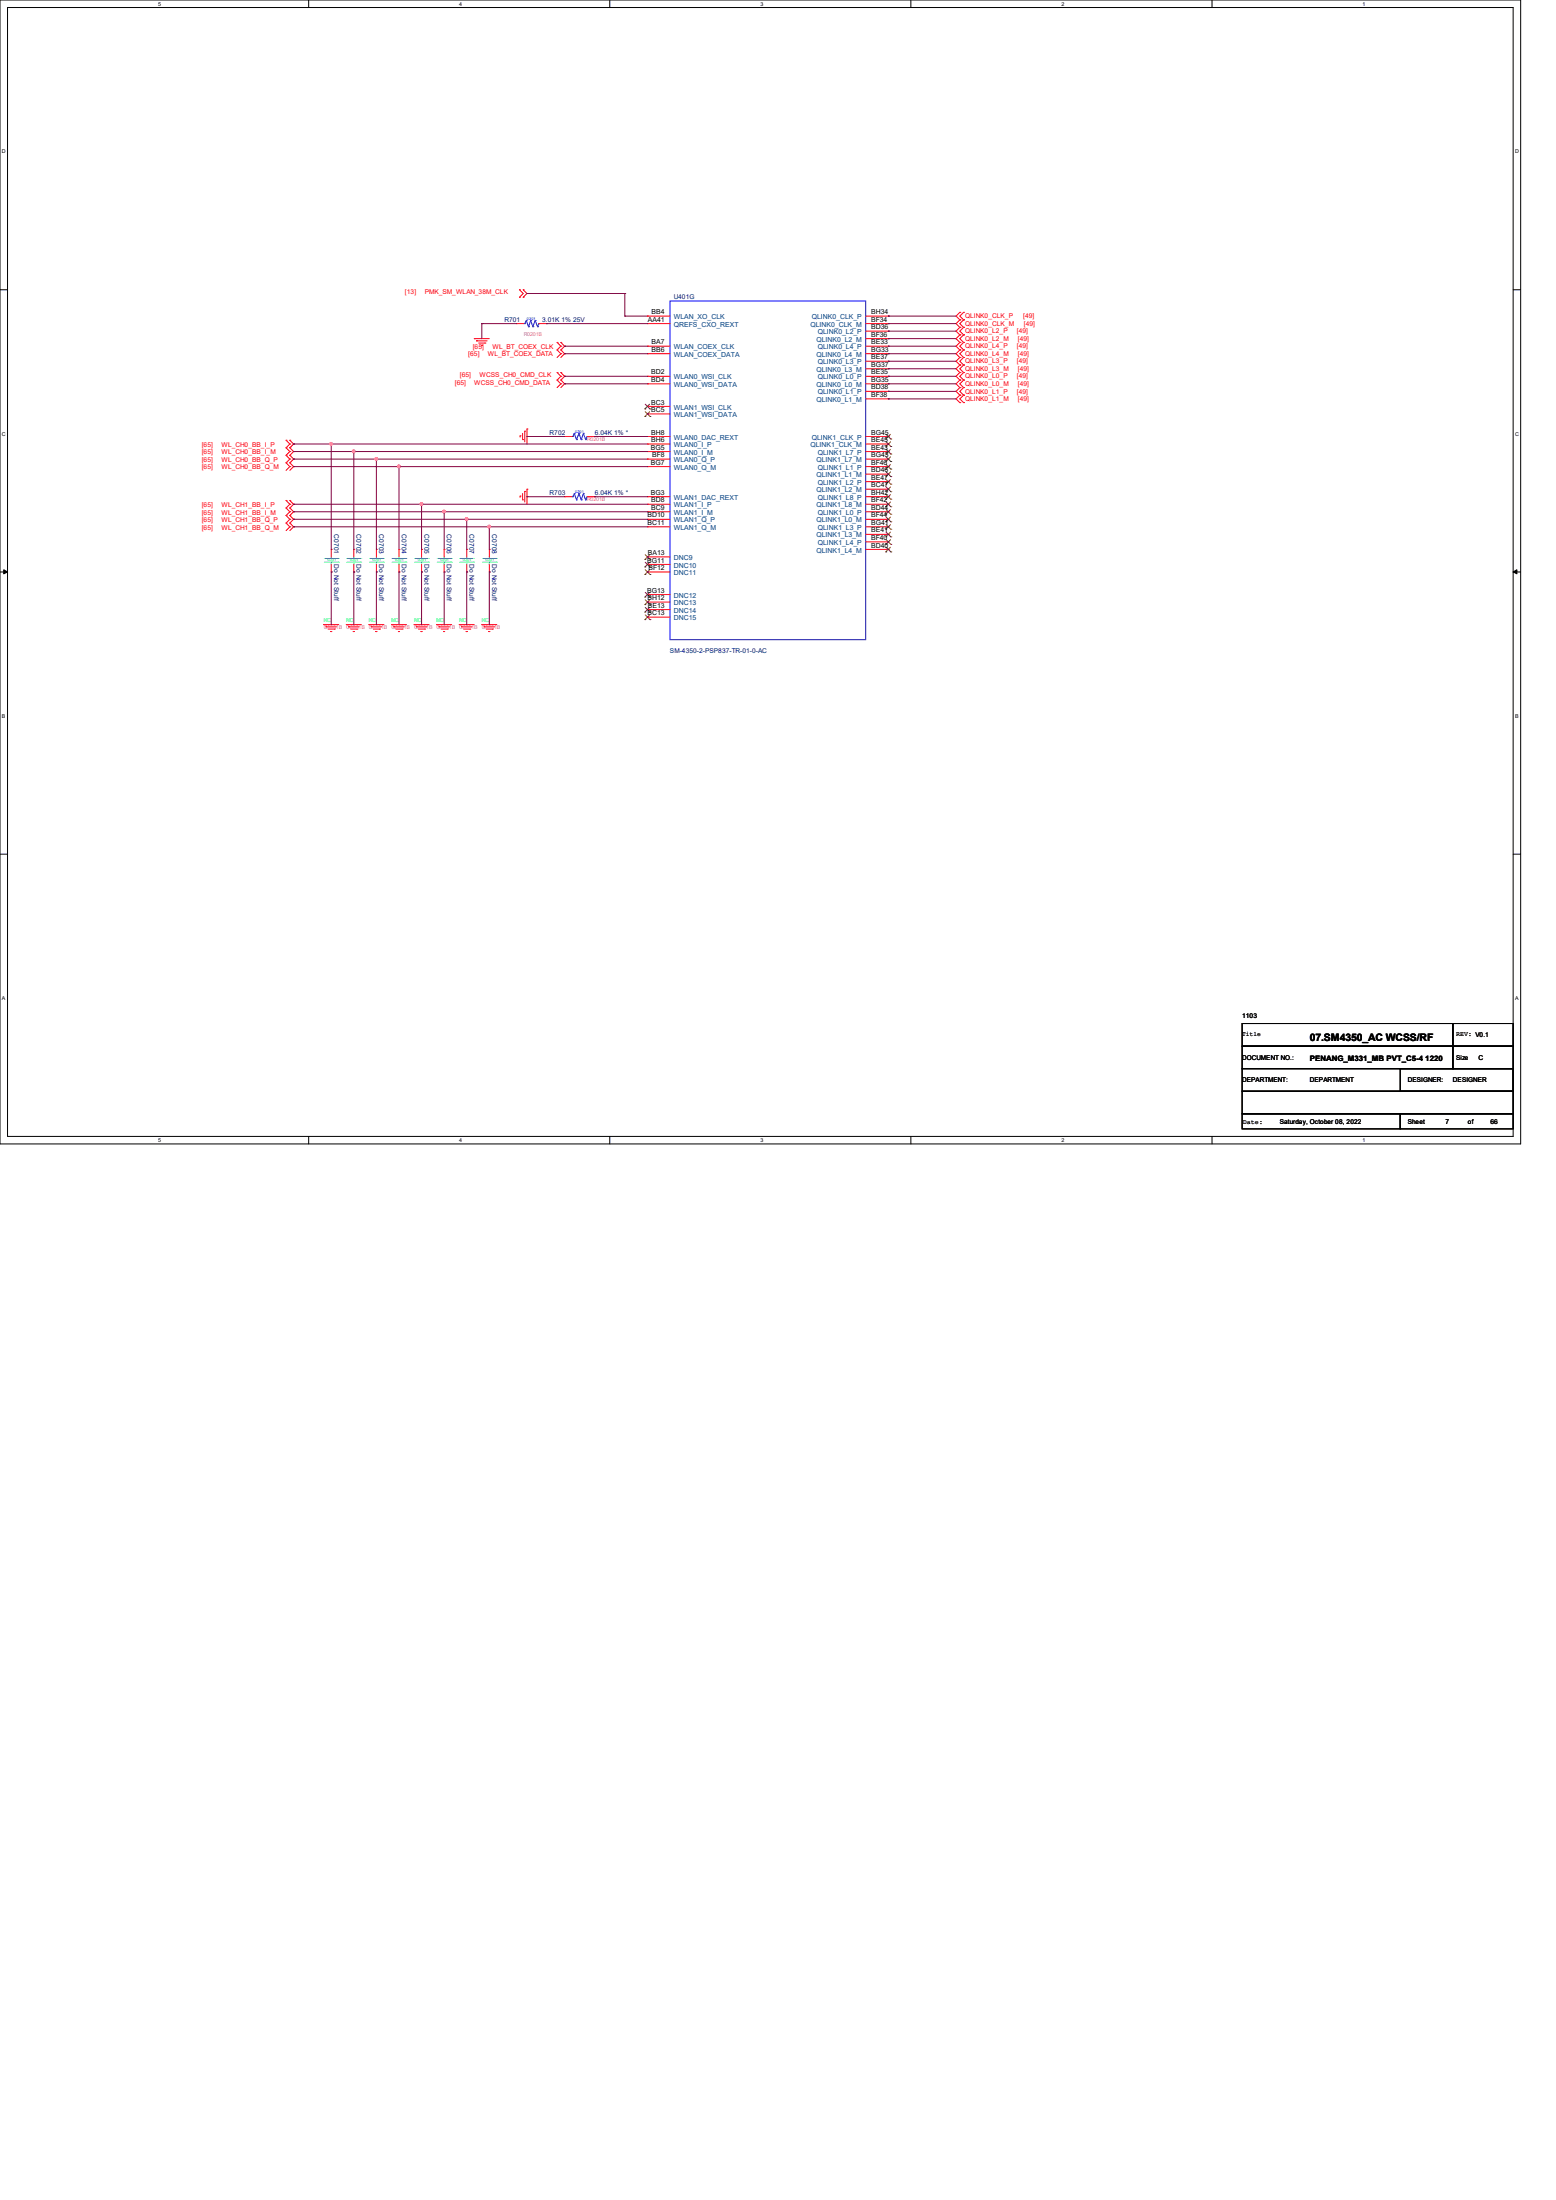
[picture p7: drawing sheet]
<svg xmlns="http://www.w3.org/2000/svg" width="210mm" height="297mm" viewBox="0 0 210 297" stroke-linecap="round" stroke-linejoin="round" font-family="sans-serif">
<g fill="none" stroke="#000" stroke-width=".13">
<path d="M0 0h205.2v154.4h-205.2zM1 1h203.2v152.4h-203.2zM41.7 0v1M82.3 0v1M122.9 0v1M163.6 0v1M0 39.1h1M204.2 39.1h1M0 77.2h1M.5 76.9l.5 .3-.5 .3zM204.2 77.2l.5-.3v.6zM204.2 77.2h1"/>
<path d="M0 115.3h1M204.2 115.3h1M167.6 138.2h28.5v3h-28.5zM196.1 138.2h8.1v3h-8.1zM41.7 153.4v1M82.3 153.4v1M122.9 153.4v1M163.6 153.4v1M167.6 150.4h21.4v2h-21.4zM167.6 147.3h36.6v3.1h-36.6zM167.6 144.3h36.6v3h-36.6zM167.6 141.2h28.5v3.1h-28.5z"/>
<path d="M189 150.4h15.2v2h-15.2zM189 144.3h15.2v3h-15.2zM196.1 141.2h8.1v3.1h-8.1z"/>
</g>
<path d="M.5 76.9l.5 .3-.5 .3zM204.2 77.2l.5-.3v.6z" fill="#000"/>
<g fill="none" stroke="#f00" stroke-width=".13">
<path d="M70.1 39.1h.1M70.1 39.1l.5 .5-.5 .5M70.6 39.1h.1M70.6 39.1l.5 .5-.5 .5M38.6 59.4l.5 .5M38.6 59.4h.1M39.1 59.9h.1M39.1 59.4h.1M39.1 59.4l.5 .5M39.1 59.9l-.5 .6M39.6 59.9l-.5 .6M39.6 59.9h.1"/>
<path d="M64 45.7h2M64 45.7h.1M64.3 46h.1M64.3 46h1.4M64.6 46.3h.8M64.9 46.7h.2M64.9 46.7h.1M65.4 46.3h.1M69.7 43.7h1M69.7 43.7h.1M70.1 40.1h.1M70.2 58.8h.1"/>
<path d="M70.2 58.8v.2M70.5 59.4h.1M70.5 58.5v.9M70.6 40.1h.1M70.8 58.2h.1M70.8 58.2v1.4M71.1 57.9h.1M71.1 57.9v2M72.7 43.7h1M73.7 43.7h.1M75.2 46.2h.1M75.2 47.2h.1"/>
<path d="M75.2 50.3h.1M75.2 51.3h.1M75.2 46.2l.5 .5M75.2 47.2l.5 .6M75.2 50.3l.5 .5M75.2 51.3l.5 .5M75.7 46.7l-.5 .5M75.7 47.8l-.5 .5M75.7 50.8l-.5 .5M75.7 51.8l-.5 .5M75.7 46.7h.1M75.7 46.2h.1"/>
<path d="M75.7 47.8h.1M75.7 47.2h.1M75.7 50.8h.1M75.7 50.3h.1M75.7 51.8h.1M75.7 51.3h.1M75.7 46.2l.5 .5M75.7 47.2l.5 .6M75.7 50.3l.5 .5M75.7 51.3l.5 .5M76.2 46.7l-.5 .5M76.2 47.8l-.5 .5"/>
<path d="M76.2 50.8l-.5 .5M76.2 51.8l-.5 .5M76.2 46.7h.1M76.2 47.8h.1M76.2 50.8h.1M76.2 51.8h.1M76.2 58.9h.1M76.2 58.9h1M79.2 58.9h1.1M80.3 58.9h.1M87.4 42.7h.1M87.4 43.7h.1"/>
<path d="M87.4 46.7h.1M87.4 47.8h.1M87.4 50.8h.1M87.4 51.8h.1M87.4 54.9h.1M87.4 55.9h.1M87.4 58.9h.1M87.4 59.9h.1M87.4 58.9h3M87.4 43.7h3M87.4 42.7h3M87.4 46.7h3"/>
<path d="M87.4 47.8h3M87.4 50.8h3M87.4 51.8h3M87.4 54.9h3M87.4 55.9h3M87.4 59.9h3M116.8 45.7h3.1M116.8 58.9h3.1M116.8 43.7h3.1M116.8 42.7h3.1M116.8 46.7h3.1M116.8 47.8h3.1"/>
<path d="M116.8 50.8h3.1M116.8 51.8h3.1M116.8 59.9h3.1M116.8 44.7h3.1M116.8 48.8h3.1M116.8 49.8h3.1M116.8 52.8h3.1M116.8 53.8h3.1M119.9 42.7h.1M119.9 43.7h.1M119.9 44.7h.1M119.9 45.7h.1"/>
<path d="M119.9 46.7h.1M119.9 47.8h.1M119.9 48.8h.1M119.9 49.8h.1M119.9 50.8h.1M119.9 51.8h.1M119.9 52.8h.1M119.9 53.8h.1M119.9 58.9h.1M119.9 59.9h.1M129.5 42.2l-.5 .5 .5 .5M129.5 43.2l-.5 .5 .5 .5"/>
<path d="M129.5 44.2l-.5 .5 .5 .5M129.5 45.2l-.5 .5 .5 .5M129.5 46.2l-.5 .5 .5 .5M129.5 47.2l-.5 .6 .5 .5M129.5 48.3l-.5 .5 .5 .5M129.5 49.3l-.5 .5 .5 .5M129.5 50.3l-.5 .5 .5 .5M129.5 51.3l-.5 .5 .5 .5M129.5 52.3l-.5 .5 .5 .5M129.5 53.3l-.5 .5 .5 .6M129.5 42.2h.1M129.5 43.2h.1"/>
<path d="M129.5 44.2h.1M129.5 45.2h.1M129.5 46.2h.1M129.5 47.2h.1M129.5 48.3h.1M129.5 49.3h.1M129.5 50.3h.1M129.5 51.3h.1M129.5 52.3h.1M129.5 53.3h.1M129.5 54.4h.1M130 42.2l-.5 .5 .5 .5"/>
<path d="M130 43.2l-.5 .5 .5 .5M130 44.2l-.5 .5 .5 .5M130 45.2l-.5 .5 .5 .5M130 46.2l-.5 .5 .5 .5M130 47.2l-.5 .6 .5 .5M130 48.3l-.5 .5 .5 .5M130 49.3l-.5 .5 .5 .5M130 50.3l-.5 .5 .5 .5M130 51.3l-.5 .5 .5 .5M130 52.3l-.5 .5 .5 .5M130 53.3l-.5 .5 .5 .6M130 43.2h.1"/>
<path d="M130 42.2h.1M130 44.2h.1M130 45.2h.1M130 46.2h.1M130 47.2h.1M130 48.3h.1M130 49.3h.1M130 50.3h.1M130 51.3h.1M130 52.3h.1M130 53.3h.1M130 54.4h.1"/>
<path d="M38.6 60.5l.5 .5M38.6 61.5l.5 .5M38.6 62.5l.5 .5M38.6 67.6l.5 .5M38.6 68.6l.5 .5M38.6 69.6l.5 .5M38.6 70.6l.5 .5M38.6 60.5h.1M38.6 61.5h.1M38.6 62.5h.1M38.6 67.6h.1M38.6 68.6h.1"/>
<path d="M38.6 69.6h.1M38.6 70.6h.1M39.1 61h.1M39.1 60.5h.1M39.1 62h.1M39.1 61.5h.1M39.1 63h.1M39.1 62.5h.1M39.1 68.1h.1M39.1 67.6h.1M39.1 69.1h.1M39.1 68.6h.1"/>
<path d="M39.1 70.1h.1M39.1 69.6h.1M39.1 71.1h.1M39.1 70.6h.1M39.1 60.5l.5 .5M39.1 61.5l.5 .5M39.1 62.5l.5 .5M39.1 67.6l.5 .5M39.1 68.6l.5 .5M39.1 69.6l.5 .5M39.1 70.6l.5 .5M39.1 71.1l-.5 .5"/>
<path d="M39.1 61l-.5 .5M39.1 62l-.5 .5M39.1 63l-.5 .5M39.1 68.1l-.5 .5M39.1 69.1l-.5 .5M39.1 70.1l-.5 .5M39.6 71.1l-.5 .5M39.6 61l-.5 .5M39.6 62l-.5 .5M39.6 63l-.5 .5M39.6 68.1l-.5 .5M39.6 69.1l-.5 .5"/>
<path d="M39.6 70.1l-.5 .5M39.6 61h.1M39.6 62h.1M39.6 63h.1M39.6 68.1h.1M39.6 69.1h.1M39.6 70.1h.1M39.6 71.1h.1M44.7 74.2h.1M44.7 77.2h.1M44.7 74.2v1M44.7 76.2v1"/>
<path d="M47.8 74.2h.1M47.8 77.2h.1M47.8 74.2v1M47.8 76.2v1M50.8 74.2h.1M50.8 77.2h.1M50.8 74.2v1M50.8 76.2v1M53.8 74.2h.1M53.8 77.2h.1M53.8 74.2v1M53.8 76.2v1"/>
<path d="M56.9 74.2h.1M56.9 77.2h.1M56.9 74.2v1M56.9 76.2v1M59.9 74.2h.1M59.9 77.2h.1M59.9 74.2v1M59.9 76.2v1M63 74.2h.1M63 77.2h.1M63 74.2v1M63 76.2v1"/>
<path d="M66 74.2h.1M66 77.2h.1M66 74.2v1M66 76.2v1M70.2 67h.1M70.2 67v.1M70.5 67.5h.1M70.5 66.6v.9M70.8 66.3h.1M70.8 66.3v1.5M71.1 66h.1M71.1 66v2.1"/>
<path d="M76.2 67.1h.1M76.2 67.1h1M79.2 67.1h1.1M80.3 67.1h.1M87.4 61h.1M87.4 62h.1M87.4 63h.1M87.4 67.1h.1M87.4 68.1h.1M87.4 69.1h.1M87.4 70.1h.1M87.4 71.1h.1"/>
<path d="M87.4 75.2h.1M87.4 76.2h.1M87.4 77.2h.1M87.4 67.1h3M87.4 61h3M87.4 62h3M87.4 63h3M87.4 68.1h3M87.4 69.1h3M87.4 70.1h3M87.4 71.1h3M87.4 75.2h3"/>
<path d="M87.4 76.2h3M87.4 77.2h3M116.8 67.1h3.1M116.8 61h3.1M116.8 62h3.1M116.8 63h3.1M116.8 68.1h3.1M116.8 69.1h3.1M116.8 70.1h3.1M116.8 71.1h3.1M116.8 64h3.1M116.8 65h3.1"/>
<path d="M116.8 66h3.1M116.8 72.1h3.1M116.8 73.2h3.1M116.8 74.2h3.1M119.9 61h.1M119.9 62h.1M119.9 63h.1M119.9 64h.1M119.9 65h.1M119.9 66h.1M119.9 67.1h.1M119.9 68.1h.1"/>
<path d="M119.9 69.1h.1M119.9 70.1h.1M119.9 71.1h.1M119.9 72.1h.1M119.9 73.2h.1M119.9 74.2h.1M43.7 84.3h.1M43.7 84.3h2M44 84.6h1.4M44 84.6h.1M44.3 84.9h.8M44.6 85.3h.2"/>
<path d="M44.6 85.3h.1M45.1 84.9h.1M46.7 84.3h.1M46.7 84.3h2.1M47 84.6h1.5M47 84.6h.1M47.3 84.9h.9M47.7 85.3h.1M48.2 84.9h.1M49.8 84.3h.1M49.8 84.3h2M50.1 84.6h1.4"/>
<path d="M50.1 84.6h.1M50.4 84.9h.8M50.7 85.3h.1M50.7 85.3h.2M51.2 84.9h.1M52.8 84.3h.1M52.8 84.3h2.1M53.1 84.6h1.5M53.1 84.6h.1M53.4 84.9h.9M53.8 85.3h.1M54.3 84.9h.1"/>
<path d="M55.9 84.3h.1M55.9 84.3h2M56.2 84.6h.1M56.2 84.6h1.4M56.5 84.9h.8M56.8 85.3h.1M56.8 85.3h.2M57.3 84.9h.1M58.9 84.3h.1M58.9 84.3h2.1M59.2 84.6h.1M59.2 84.6h1.5"/>
<path d="M59.5 84.9h.9M59.9 85.3h.1M60.4 84.9h.1M62 84.3h.1M62 84.3h2M62.3 84.6h.1M62.3 84.6h1.4M62.6 84.9h.8M62.9 85.3h.2M62.9 85.3h.1M63.4 84.9h.1M65 84.3h2.1"/>
<path d="M65 84.3h.1M65.3 84.6h.1M65.3 84.6h1.5M65.6 84.9h.9M66 85.3h.1M66.5 84.9h.1M87.4 80.3h.1M87.4 81.3h.1M87.4 82.3h.1M87.4 83.3h.1M87.4 80.3h3M87.4 81.3h3"/>
<path d="M87.4 82.3h3M87.4 83.3h3"/>
</g>
<g fill="none" stroke="#00ff80" stroke-width=".13">
<path d="M43.8 75.9h1.8M43.8 75.4h1.8M44.7 75.4h.1M44.7 75.9h.1M44.7 75.2v.2M44.7 75.9v.3M45.6 75.9h.1M45.6 75.4h.1M46.8 75.9h1.9M46.8 75.4h1.9M47.8 75.4h.1M47.8 75.9h.1"/>
<path d="M47.8 75.2v.2M47.8 75.9v.3M48.7 75.9h.1M48.7 75.4h.1M49.9 75.9h1.8M49.9 75.4h1.8M50.8 75.4h.1M50.8 75.9h.1M50.8 75.2v.2M50.8 75.9v.3M51.7 75.9h.1M51.7 75.4h.1"/>
<path d="M52.9 75.9h1.9M52.9 75.4h1.9M53.8 75.4h.1M53.8 75.9h.1M53.8 75.2v.2M53.8 75.9v.3M54.8 75.9h.1M54.8 75.4h.1M56 75.9h1.8M56 75.4h1.8M56.9 75.4h.1M56.9 75.9h.1"/>
<path d="M56.9 75.2v.2M56.9 75.9v.3M57.8 75.9h.1M57.8 75.4h.1M59 75.9h1.9M59 75.4h1.9M59.9 75.4h.1M59.9 75.9h.1M59.9 75.2v.2M59.9 75.9v.3M60.9 75.9h.1M60.9 75.4h.1"/>
<path d="M62.1 75.9h1.8M62.1 75.4h1.8M63 75.4h.1M63 75.9h.1M63 75.2v.2M63 75.9v.3M63.9 75.9h.1M63.9 75.4h.1M65.1 75.9h1.9M65.1 75.4h1.9M66 75.4h.1M66 75.9h.1"/>
<path d="M66 75.2v.2M66 75.9v.3M67 75.9h.1M67 75.4h.1"/>
</g>
<g fill="none" stroke="#00f" stroke-width=".13">
<path d="M70.7 43.7h.1M70.8 43.7h.1M71 43.3l-.2 .4M71 43.3h.1M71 43.3l.3 .8M71.3 44.1h.1M71.6 43.3h.1M71.6 43.3l.3 .8M71.6 43.3l-.3 .8M71.9 44.1h.1M72.2 43.3h.1M72.2 43.3l.4 .8"/>
<path d="M72.2 43.3l-.3 .8M72.6 44.1h.1M72.7 43.7l-.1 .4M72.7 43.7h.1M77.2 58.9h.1M77.3 58.9h.1M77.5 58.5l-.2 .4M77.5 58.5h.1M77.5 58.5l.3 .9M77.8 59.4h.1M78.1 58.5l-.3 .9M78.1 58.5h.1"/>
<path d="M78.1 58.5l.3 .9M78.4 59.4h.1M78.7 58.5h.1M78.7 58.5l.3 .9M78.7 58.5l-.3 .9M79 59.4h.1M79.2 58.9l-.2 .5M79.2 58.9h.1M90.4 40.6h26.4v45.8h-26.4zM77.2 67.1h.1M77.3 67.1h.1M77.5 66.6l-.2 .5"/>
<path d="M77.5 66.6h.1M77.5 66.6l.3 .9M77.8 67.5h.1M78.1 66.6l-.3 .9M78.1 66.6h.1M78.1 66.6l.3 .9M78.4 67.5h.1M78.7 66.6h.1M78.7 66.6l.3 .9M78.7 66.6l-.3 .9M79 67.5h.1M79.2 67.1l-.2 .4"/>
<path d="M79.2 67.1h.1"/>
</g>
<g fill="none" stroke="#804000" stroke-width=".13">
<path d="M87 55.2h.1M87 56.2h.1M87.1 54.6l.6 .6M87.1 55.6l.6 .6M87.7 54.6l-.7 .6M87.7 55.6l-.7 .6M87.7 55.2h.1M87.7 56.2h.1M119.5 59.3h.1M119.6 58.6l.6 .7M119.6 59.6l.6 .7M120.2 58.6l-.7 .7"/>
<path d="M120.2 59.6l-.7 .7M120.2 59.3h.1M87 75.5h.1M87 76.5h.1M87 77.6h.1M87.1 74.9l.6 .6M87.1 75.9l.6 .6M87.1 76.9l.6 .7M87.1 80l.6 .6M87.7 74.9l-.7 .6M87.7 75.9l-.7 .6M87.7 76.9l-.7 .7"/>
<path d="M87.7 80l-.7 .6M87.7 75.5h.1M87.7 76.5h.1M87.7 77.6h.1M119.5 60.3h.1M119.5 61.3h.1M119.5 62.3h.1M119.5 63.3h.1M119.5 64.3h.1M119.5 65.4h.1M119.5 66.4h.1M119.5 67.4h.1"/>
<path d="M119.5 68.4h.1M119.5 69.4h.1M119.5 70.4h.1M119.5 71.5h.1M119.5 72.5h.1M119.5 73.5h.1M119.5 74.5h.1M119.6 60.7l.6 .6M119.6 61.7l.6 .6M119.6 62.7l.6 .6M119.6 63.7l.6 .6M119.6 64.7l.6 .7"/>
<path d="M119.6 65.7l.6 .7M119.6 66.8l.6 .6M119.6 67.8l.6 .6M119.6 68.8l.6 .6M119.6 69.8l.6 .6M119.6 70.8l.6 .7M119.6 71.8l.6 .7M119.6 72.9l.6 .6M119.6 73.9l.6 .6M120.2 60.7l-.7 .6M120.2 61.7l-.7 .6M120.2 62.7l-.7 .6"/>
<path d="M120.2 63.7l-.7 .6M120.2 64.7l-.7 .7M120.2 65.7l-.7 .7M120.2 66.8l-.7 .6M120.2 67.8l-.7 .6M120.2 68.8l-.7 .6M120.2 69.8l-.7 .6M120.2 70.8l-.7 .7M120.2 71.8l-.7 .7M120.2 72.9l-.7 .6M120.2 73.9l-.7 .6M120.2 60.3h.1"/>
<path d="M120.2 61.3h.1M120.2 62.3h.1M120.2 63.3h.1M120.2 64.3h.1M120.2 65.4h.1M120.2 66.4h.1M120.2 67.4h.1M120.2 68.4h.1M120.2 69.4h.1M120.2 70.4h.1M120.2 71.5h.1M120.2 72.5h.1"/>
<path d="M120.2 73.5h.1M120.2 74.5h.1M87 80.6h.1M87 81.6h.1M87 82.6h.1M87 83.7h.1M87.1 81l.6 .6M87.1 82l.6 .6M87.1 83l.6 .7M87.7 81l-.7 .6M87.7 82l-.7 .6M87.7 83l-.7 .7"/>
<path d="M87.7 80.6h.1M87.7 81.6h.1M87.7 82.6h.1M87.7 83.7h.1"/>
</g>
<g fill="none" stroke="#800040" stroke-width=".13">
<path d="M71.1 39.6h13.2M71.1 39.6h.1M39.6 59.9h.1M39.6 59.9h5.1M65 43.7h4.7M65 43.7h.1M65 43.7v2M71.1 58.9h5.1M71.1 58.9h.1M73.7 43.7h.1M73.7 43.7h13.7M80.3 58.9h7.1"/>
<path d="M80.3 58.9h.1M39.6 61h.1M39.6 62h.1M39.6 63h.1M39.6 61h8.2M39.6 62h11.2M39.6 63h14.2M71.1 67.1h5.1M71.1 67.1h.1M80.3 67.1h7.1M80.3 67.1h.1"/>
</g>
<circle cx="53.8" cy="63" r=".19" fill="#f0f"/>
<circle cx="53.8" cy="63" r=".19" fill="none" stroke="#f0f" stroke-width=".13"/>
<path d="M39.6 68.1h.1M39.6 68.1h17.3" fill="none" stroke="#800040" stroke-width=".13"/>
<circle cx="56.9" cy="68.1" r=".19" fill="#f0f"/>
<circle cx="56.9" cy="68.1" r=".19" fill="none" stroke="#f0f" stroke-width=".13"/>
<path d="M39.6 69.1h.1M39.6 69.1h20.3" fill="none" stroke="#800040" stroke-width=".13"/>
<circle cx="59.9" cy="69.1" r=".19" fill="#f0f"/>
<circle cx="59.9" cy="69.1" r=".19" fill="none" stroke="#f0f" stroke-width=".13"/>
<path d="M39.6 70.1h.1M39.6 70.1h23.4" fill="none" stroke="#800040" stroke-width=".13"/>
<circle cx="63" cy="70.1" r=".19" fill="#f0f"/>
<circle cx="63" cy="70.1" r=".19" fill="none" stroke="#f0f" stroke-width=".13"/>
<path d="M39.6 71.1h.1M39.6 71.1h26.4" fill="none" stroke="#800040" stroke-width=".13"/>
<circle cx="66" cy="71.1" r=".19" fill="#f0f"/>
<circle cx="66" cy="71.1" r=".19" fill="none" stroke="#f0f" stroke-width=".13"/>
<g fill="none" stroke="#800040" stroke-width=".13">
<path d="M44.7 59.9h42.7M44.7 59.9h.1M44.7 59.9v14.3M76.2 46.7h11.2M76.2 47.8h11.2M76.2 50.8h11.2M76.2 51.8h11.2M76.2 46.7h.1M76.2 47.8h.1M76.2 50.8h.1M76.2 51.8h.1M119.9 42.7h.1"/>
<path d="M119.9 43.7h.1M119.9 44.7h.1M119.9 45.7h.1M119.9 46.7h.1M119.9 47.8h.1M119.9 48.8h.1M119.9 49.8h.1M119.9 50.8h.1M119.9 51.8h.1M119.9 52.8h.1M119.9 53.8h.1M119.9 46.7h9.1"/>
<path d="M119.9 47.8h9.1M119.9 50.8h9.1M119.9 51.8h9.1M119.9 42.7h9.1M119.9 43.7h9.1M119.9 44.7h9.1M119.9 45.7h9.1M119.9 48.8h9.1M119.9 49.8h9.1M119.9 52.8h9.1M119.9 53.8h9.1M44.7 77.2h.1"/>
<path d="M44.7 77.2v7.1"/>
</g>
<circle cx="44.7" cy="59.9" r=".19" fill="#f0f"/>
<circle cx="44.7" cy="59.9" r=".19" fill="none" stroke="#f0f" stroke-width=".13"/>
<path d="M47.8 61h39.6M47.8 61h.1M47.8 77.2h.1M47.8 61v13.2M47.8 77.2v7.1" fill="none" stroke="#800040" stroke-width=".13"/>
<circle cx="47.7" cy="60.9" r=".19" fill="#f0f"/>
<circle cx="47.7" cy="60.9" r=".19" fill="none" stroke="#f0f" stroke-width=".13"/>
<path d="M50.8 62h36.6M50.8 62h.1M50.8 77.2h.1M50.8 62v12.2M50.8 77.2v7.1" fill="none" stroke="#800040" stroke-width=".13"/>
<circle cx="50.8" cy="62" r=".19" fill="#f0f"/>
<circle cx="50.8" cy="62" r=".19" fill="none" stroke="#f0f" stroke-width=".13"/>
<g fill="none" stroke="#800040" stroke-width=".13">
<path d="M84.3 39.6h.1M84.3 39.6v3.1M84.3 42.7h3.1M84.3 42.7h.1M53.8 63h33.6M53.8 63h.1M53.8 77.2h.1M53.8 63v11.2M53.8 77.2v7.1M56.9 68.1h30.5M56.9 68.1h.1M56.9 77.2h.1"/>
<path d="M56.9 68.1v6.1M56.9 77.2v7.1M59.9 69.1h27.5M59.9 69.1h.1M59.9 77.2h.1M59.9 69.1v5.1M59.9 77.2v7.1M63 70.1h24.4M63 70.1h.1M63 77.2h.1M63 70.1v4.1M63 77.2v7.1"/>
<path d="M66 71.1h21.4M66 71.1h.1M66 77.2h.1M66 71.1v3.1M66 77.2v7.1"/>
</g>
<circle cx="53.8" cy="63" r=".19" fill="#f0f"/>
<circle cx="53.8" cy="63" r=".19" fill="none" stroke="#f0f" stroke-width=".13"/>
<circle cx="56.9" cy="68.1" r=".19" fill="#f0f"/>
<circle cx="56.9" cy="68.1" r=".19" fill="none" stroke="#f0f" stroke-width=".13"/>
<circle cx="59.9" cy="69.1" r=".19" fill="#f0f"/>
<circle cx="59.9" cy="69.1" r=".19" fill="none" stroke="#f0f" stroke-width=".13"/>
<circle cx="63" cy="70.1" r=".19" fill="#f0f"/>
<circle cx="63" cy="70.1" r=".19" fill="none" stroke="#f0f" stroke-width=".13"/>
<circle cx="66" cy="71.1" r=".19" fill="#f0f"/>
<circle cx="66" cy="71.1" r=".19" fill="none" stroke="#f0f" stroke-width=".13"/>
<circle cx="44.7" cy="59.9" r=".19" fill="#f0f"/>
<circle cx="44.7" cy="59.9" r=".19" fill="none" stroke="#f0f" stroke-width=".13"/>
<circle cx="47.7" cy="60.9" r=".19" fill="#f0f"/>
<circle cx="47.7" cy="60.9" r=".19" fill="none" stroke="#f0f" stroke-width=".13"/>
<circle cx="50.8" cy="62" r=".19" fill="#f0f"/>
<circle cx="50.8" cy="62" r=".19" fill="none" stroke="#f0f" stroke-width=".13"/>
<text font-size="1.4" x="176.8" y="140.5">07.SM4350_AC WCSS/RF</text>
<text font-size="1" x="176.8" y="143.2">PENANG_M331_MB PVT_C5-4 1220</text>
<g font-size=".9" fill="#f00">
<text x="54.7" y="39.7">[13]</text>
<text x="57.3" y="39.7">PMK_SM_WLAN_38M_CLK</text>
<text x="63.8" y="47.1">[65]</text>
<text x="66.5" y="47.1">WL_BT_COEX_CLK</text>
<text x="130.3" y="43">QLINK0_CLK_P</text>
<text x="130.3" y="44">QLINK0_CLK_M</text>
<text x="130.3" y="45">QLINK0_L2_P</text>
<text x="130.3" y="46">QLINK0_L2_M</text>
<text x="130.3" y="47">QLINK0_L4_P</text>
<text x="137.2" y="45">[49]</text>
<text x="137.2" y="47">[49]</text>
<text x="137.4" y="46">[49]</text>
<text x="138.1" y="43">[49]</text>
<text x="138.2" y="44">[49]</text>
<text x="61.4" y="52">[65]</text>
<text x="62.1" y="50.9">[65]</text>
<text x="63.2" y="48">[65]</text>
<text x="64" y="52">WCSS_CH0_CMD_DATA</text>
<text x="64.7" y="50.9">WCSS_CH0_CMD_CLK</text>
<text x="65.8" y="48">WL_BT_COEX_DATA</text>
<text x="130.3" y="48">QLINK0_L4_M</text>
<text x="130.3" y="49.1">QLINK0_L3_P</text>
<text x="130.3" y="50.1">QLINK0_L3_M</text>
<text x="130.3" y="51.1">QLINK0_L0_P</text>
<text x="130.3" y="52.1">QLINK0_L0_M</text>
<text x="130.3" y="53.1">QLINK0_L1_P</text>
<text x="137.2" y="49.1">[49]</text>
<text x="137.2" y="51.1">[49]</text>
<text x="137.2" y="53.1">[49]</text>
<text x="137.4" y="48">[49]</text>
<text x="137.4" y="50.1">[49]</text>
<text x="137.4" y="52.1">[49]</text>
<text x="130.3" y="54.1">QLINK0_L1_M</text>
<text x="137.4" y="54.1">[49]</text>
<text x="27.2" y="60.3">[65]</text>
<text x="27.2" y="61.3">[65]</text>
<text x="27.2" y="62.4">[65]</text>
<text x="27.2" y="63.4">[65]</text>
<text x="29.9" y="60.3">WL_CH0_BB_I_P</text>
<text x="29.9" y="61.3">WL_CH0_BB_I_M</text>
<text x="29.9" y="62.4">WL_CH0_BB_Q_P</text>
<text x="29.9" y="63.4">WL_CH0_BB_Q_M</text>
<text x="27.2" y="68.5">[65]</text>
<text x="27.2" y="69.5">[65]</text>
<text x="27.2" y="70.5">[65]</text>
<text x="27.2" y="71.5">[65]</text>
<text x="29.9" y="68.5">WL_CH1_BB_I_P</text>
<text x="29.9" y="69.5">WL_CH1_BB_I_M</text>
<text x="29.9" y="70.5">WL_CH1_BB_Q_P</text>
<text x="29.9" y="71.5">WL_CH1_BB_Q_M</text>
</g>
<g font-size=".9" fill="#000080">
<text x="90.9" y="40.4">U401G</text>
<text x="68.1" y="43.5">R701</text>
<text x="73.2" y="43.5">3.01K 1% 25V</text>
<text x="74.2" y="58.7">R702</text>
<text x="80.3" y="58.7">6.04K 1% *</text>
<text x="74.2" y="66.8">R703</text>
<text x="80.3" y="66.8">6.04K 1% *</text>
<text x="45.1" y="72.1" transform="rotate(90 45.1 72.1)">C0701</text>
<text x="45.1" y="76.2" transform="rotate(90 45.1 76.2)">Do Not Stuff</text>
<text x="48.1" y="72.1" transform="rotate(90 48.1 72.1)">C0702</text>
<text x="48.1" y="76.2" transform="rotate(90 48.1 76.2)">Do Not Stuff</text>
<text x="51.2" y="72.1" transform="rotate(90 51.2 72.1)">C0703</text>
<text x="51.2" y="76.2" transform="rotate(90 51.2 76.2)">Do Not Stuff</text>
<text x="54.2" y="72.1" transform="rotate(90 54.2 72.1)">C0704</text>
<text x="54.2" y="76.2" transform="rotate(90 54.2 76.2)">Do Not Stuff</text>
<text x="57.3" y="72.1" transform="rotate(90 57.3 72.1)">C0705</text>
<text x="57.3" y="76.2" transform="rotate(90 57.3 76.2)">Do Not Stuff</text>
<text x="60.3" y="72.1" transform="rotate(90 60.3 72.1)">C0706</text>
<text x="60.3" y="76.2" transform="rotate(90 60.3 76.2)">Do Not Stuff</text>
<text x="63.4" y="72.1" transform="rotate(90 63.4 72.1)">C0707</text>
<text x="63.4" y="76.2" transform="rotate(90 63.4 76.2)">Do Not Stuff</text>
<text x="66.4" y="72.1" transform="rotate(90 66.4 72.1)">C0708</text>
<text x="66.4" y="76.2" transform="rotate(90 66.4 76.2)">Do Not Stuff</text>
<text x="90.4" y="88.2">SM-4350-2-PSP837-TR-01-0-AC</text>
</g>
<g font-size=".9">
<text x="87.4" y="43.4">AA41</text>
<text x="87.9" y="42.4">BB4</text>
<text x="87.9" y="46.5">BA7</text>
<text x="87.9" y="47.5">BB6</text>
<text x="117.6" y="42.4">BH34</text>
<text x="117.6" y="43.4">BF34</text>
<text x="117.6" y="44.5">BD36</text>
<text x="117.6" y="45.5">BF36</text>
<text x="117.6" y="46.5">BE33</text>
<text x="117.6" y="47.5">BG33</text>
<text x="87.9" y="50.5">BD2</text>
<text x="87.9" y="51.6">BD4</text>
<text x="117.6" y="48.5">BE37</text>
<text x="117.6" y="49.5">BG37</text>
<text x="117.6" y="50.5">BE35</text>
<text x="117.6" y="51.6">BG35</text>
<text x="117.6" y="52.6">BD38</text>
<text x="117.6" y="53.6">BF38</text>
<text x="87.9" y="54.6">BC3</text>
<text x="87.9" y="55.6">BC5</text>
<text x="87.9" y="58.7">BH8</text>
<text x="87.9" y="59.7">BH6</text>
<text x="117.6" y="58.7">BG45</text>
<text x="117.6" y="59.7">BE45</text>
<text x="87.8" y="60.7">BG5</text>
<text x="87.8" y="62.7">BG7</text>
<text x="88" y="61.7">BF8</text>
<text x="117.6" y="60.7">BE43</text>
<text x="117.6" y="61.7">BG43</text>
<text x="117.6" y="62.7">BF46</text>
<text x="117.6" y="63.8">BD46</text>
<text x="117.6" y="64.8">BE47</text>
<text x="117.6" y="65.8">BC47</text>
<text x="87.4" y="69.9">BD10</text>
<text x="87.4" y="70.9">BC11</text>
<text x="87.8" y="66.8">BG3</text>
<text x="87.9" y="67.8">BD8</text>
<text x="87.9" y="68.8">BC9</text>
<text x="117.6" y="66.8">BH42</text>
<text x="117.6" y="67.8">BF42</text>
<text x="117.6" y="68.8">BD44</text>
<text x="117.6" y="69.9">BF44</text>
<text x="117.6" y="70.9">BG41</text>
<text x="117.6" y="71.9">BE41</text>
<text x="87.3" y="75.9">BG11</text>
<text x="87.4" y="74.9">BA13</text>
<text x="87.5" y="77">BF12</text>
<text x="117.6" y="72.9">BF40</text>
<text x="117.6" y="73.9">BD40</text>
<text x="87.3" y="80">BG13</text>
<text x="87.4" y="81">BH12</text>
<text x="87.4" y="83.1">BC13</text>
<text x="87.4" y="82">BE13</text>
<text x="167.6" y="137.5">1103</text>
<text x="167.6" y="139.9">Title</text>
<text x="167.6" y="143">DOCUMENT NO.:</text>
<text x="196.5" y="143">Size</text>
<text x="196.5" y="139.9">REV: V0.1</text>
<text x="199.6" y="143">C</text>
<text x="167.6" y="146.1">DEPARTMENT:</text>
<text x="176.8" y="146.1">DEPARTMENT</text>
<text x="190" y="146.1">DESIGNER:</text>
<text x="196.1" y="146.1">DESIGNER</text>
<text x="167.7" y="151.7">Date:</text>
<text x="172.7" y="151.8">Saturday, October 08, 2022</text>
<text x="190" y="151.8">Sheet</text>
<text x="195.1" y="151.8">7</text>
<text x="198.1" y="151.8">of</text>
<text x="201.2" y="151.8">66</text>
</g>
<g font-size=".9" fill="#004080">
<text x="90.9" y="43.1">WLAN_XO_CLK</text>
<text x="90.9" y="44.1">QREFS_CXO_REXT</text>
<text x="90.9" y="47.2">WLAN_COEX_CLK</text>
<text x="109.4" y="44.1">QLINK0_CLK_M</text>
<text x="109.6" y="43.1">QLINK0_CLK_P</text>
<text x="110.2" y="46.1">QLINK0_L2_M</text>
<text x="110.4" y="45.1">QLINK0_L2_P</text>
<text x="110.4" y="47.2">QLINK0_L4_P</text>
<text x="90.9" y="48.2">WLAN_COEX_DATA</text>
<text x="90.9" y="51.2">WLAN0_WSI_CLK</text>
<text x="90.9" y="52.2">WLAN0_WSI_DATA</text>
<text x="110.2" y="48.2">QLINK0_L4_M</text>
<text x="110.2" y="50.2">QLINK0_L3_M</text>
<text x="110.2" y="52.2">QLINK0_L0_M</text>
<text x="110.4" y="49.2">QLINK0_L3_P</text>
<text x="110.4" y="51.2">QLINK0_L0_P</text>
<text x="110.4" y="53.3">QLINK0_L1_P</text>
<text x="90.9" y="55.3">WLAN1_WSI_CLK</text>
<text x="90.9" y="56.3">WLAN1_WSI_DATA</text>
<text x="90.9" y="59.4">WLAN0_DAC_REXT</text>
<text x="109.6" y="59.4">QLINK1_CLK_P</text>
<text x="110.2" y="54.3">QLINK0_L1_M</text>
<text x="90.9" y="60.4">WLAN0_I_P</text>
<text x="90.9" y="61.4">WLAN0_I_M</text>
<text x="90.9" y="62.4">WLAN0_Q_P</text>
<text x="90.9" y="63.4">WLAN0_Q_M</text>
<text x="109.4" y="60.4">QLINK1_CLK_M</text>
<text x="110.2" y="62.4">QLINK1_L7_M</text>
<text x="110.2" y="64.4">QLINK1_L1_M</text>
<text x="110.4" y="61.4">QLINK1_L7_P</text>
<text x="110.4" y="63.4">QLINK1_L1_P</text>
<text x="110.4" y="65.4">QLINK1_L2_P</text>
<text x="90.9" y="67.5">WLAN1_DAC_REXT</text>
<text x="90.9" y="68.5">WLAN1_I_P</text>
<text x="90.9" y="69.5">WLAN1_I_M</text>
<text x="90.9" y="70.5">WLAN1_Q_P</text>
<text x="90.9" y="71.5">WLAN1_Q_M</text>
<text x="110.2" y="66.5">QLINK1_L2_M</text>
<text x="110.2" y="68.5">QLINK1_L8_M</text>
<text x="110.2" y="70.5">QLINK1_L0_M</text>
<text x="110.4" y="67.5">QLINK1_L8_P</text>
<text x="110.4" y="69.5">QLINK1_L0_P</text>
<text x="110.4" y="71.5">QLINK1_L3_P</text>
<text x="90.9" y="75.6">DNC9</text>
<text x="90.9" y="76.6">DNC10</text>
<text x="90.9" y="77.6">DNC11</text>
<text x="110.2" y="72.6">QLINK1_L3_M</text>
<text x="110.2" y="74.6">QLINK1_L4_M</text>
<text x="110.4" y="73.6">QLINK1_L4_P</text>
<text x="90.9" y="80.7">DNC12</text>
<text x="90.9" y="81.7">DNC13</text>
<text x="90.9" y="82.7">DNC14</text>
<text x="90.9" y="83.7">DNC15</text>
</g>
<g font-size=".7">
<text x="21.3" y=".8">5</text>
<text x="62" y=".8">4</text>
<text x="102.6" y=".8">3</text>
<text x="143.3" y=".8">2</text>
<text x="183.9" y=".8">1</text>
<text x=".3" y="20.7">D</text>
<text x="204.5" y="20.7">D</text>
<text x=".3" y="58.8">C</text>
<text x="204.5" y="58.8">C</text>
<text x=".3" y="96.9">B</text>
<text x="204.5" y="96.9">B</text>
<text x=".3" y="135">A</text>
<text x="204.5" y="135">A</text>
<text x="21.3" y="154.2">5</text>
<text x="62" y="154.2">4</text>
<text x="102.6" y="154.2">3</text>
<text x="143.3" y="154.2">2</text>
<text x="183.9" y="154.2">1</text>
</g>
<g font-size=".7" fill="#f0f">
<text x="70.7" y="45.4">R0201B</text>
<text x="79.2" y="59.6">R0201B</text>
<text x="79.2" y="67.7">R0201B</text>
<text x="43.7" y="85">C0201B</text>
<text x="46.7" y="85">C0201B</text>
<text x="49.8" y="85">C0201B</text>
<text x="52.8" y="85">C0201B</text>
<text x="55.9" y="85">C0201B</text>
<text x="58.9" y="85">C0201B</text>
<text x="62" y="85">C0201B</text>
<text x="65" y="85">C0201B</text>
</g>
<g font-size=".7" fill="#0f0">
<text x="43.7" y="84">NC</text>
<text x="46.7" y="84">NC</text>
<text x="49.8" y="84">NC</text>
<text x="52.8" y="84">NC</text>
<text x="55.9" y="84">NC</text>
<text x="58.9" y="84">NC</text>
<text x="62" y="84">NC</text>
<text x="65" y="84">NC</text>
</g>
<g font-size=".5" fill="#00f">
<text x="71.1" y="43.2">0201</text>
<text x="77.6" y="58.4">0201</text>
<text x="77.6" y="66.5">0201</text>
</g>
<g font-size=".5" fill="#00ff80">
<text x="44.2" y="75.8">0201</text>
<text x="47.2" y="75.8">0201</text>
<text x="50.3" y="75.8">0201</text>
<text x="53.3" y="75.8">0201</text>
<text x="56.4" y="75.8">0201</text>
<text x="59.4" y="75.8">0201</text>
<text x="62.5" y="75.8">0201</text>
<text x="65.5" y="75.8">0201</text>
</g>
</svg>
